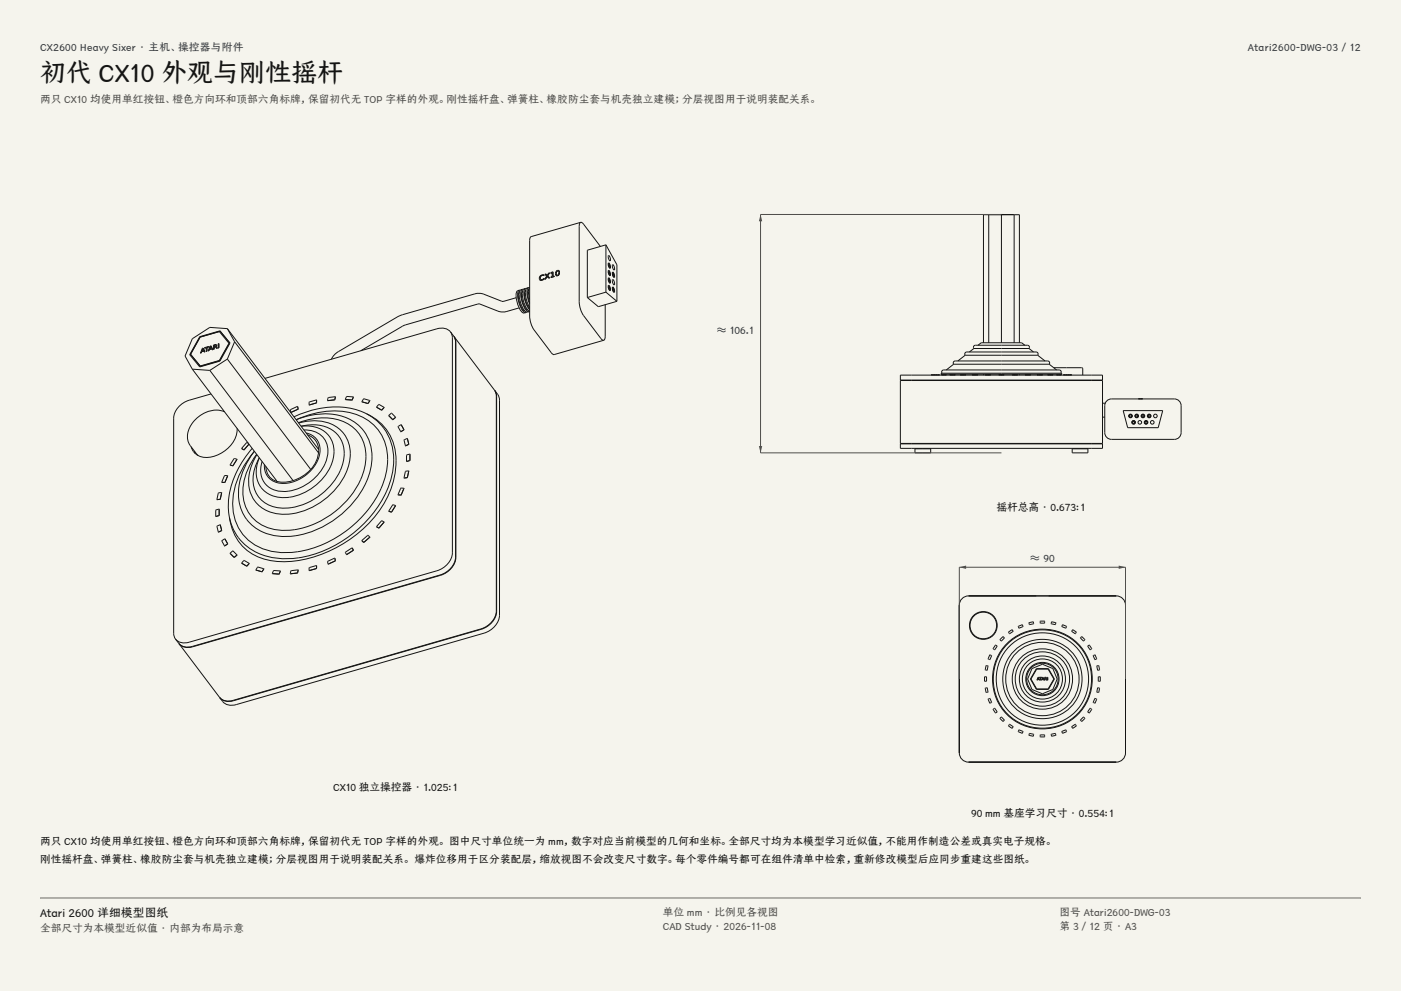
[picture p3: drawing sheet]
<svg xmlns="http://www.w3.org/2000/svg" width="420mm" height="297mm" viewBox="0 0 420 297" stroke-linecap="round" stroke-linejoin="round" font-family="sans-serif">
<g fill="#f5f4ed">
<path d="M0 0h420v297h-420z"/>
<path d="M12 12h396v275h-396z"/>
</g>
<g fill="none" stroke="#141413" stroke-width=".3">
<path d="M174.1 66.6l-.3 .4-.2 .9 .2 23.8 .6 1.9 .5 1 5.2 6.8 .9 .6M174.1 66.6l.8 .6 5.1 6.7M174.1 66.6l-14.9 4.3-.3 .4v24.6l.6 1.9 .6 1 5.2 6.9 .6 .6 15.1-4.3M181.6 73.4l3.3 5.9v11M181.6 73.4l-5.5 1.6v14.2M181.6 73.4v14.2M182.4 78.9l.5 .9-.1 .5M182.4 78.9l-.1 .1M182.4 78.9v.1M182.4 78.8l.6 1-.1 .6-.5-.8zM182.4 76.6l.6 .9-.1 .7-.5-.9zM182.5 79.2l.2 .4v.5l-.3-.4z"/>
<path d="M183.7 79.3l.5 1-.1 .6-.5-.8zM296.4 64.3v38.4M296.6 64.3h7.2M299.8 64.3h.1M300.2 64.3v38.4M300.9 64.3h.1M304 64.3v38.4M65.9 99.2l-6 1.7M65.9 99.2l3 3.6-3 5.4-6 1.8-3-3.7 3-5.4M65.9 99.2l-5.9 1.8M68.2 98.5l27.3 36.2M68.2 98.5l2.1 3.9"/>
<path d="M68.2 98.5l-5.3-.4-5.2 3.4-2.2 5.2 2.2 3.9M135.1 99.5l1.1 1.5 .4 1.5v64.5a6.2 6.2 0 0 1-4.7 5.3l-74.2 21.4a3.9 3.9 0 0 1-5.1-2.2M135.1 99.5l.5 1.7v64.5a6.2 6.2 0 0 1-4.6 5.4l-74.3 21.4-2.1 .1a3 3 0 0 1-2-1.1M135.1 99.5a3.6 3.6 0 0 0-4.1-1l-51.6 14.9M154.8 89.2l-4.2 1.1-6-2.3h-1.8l-22.4 6.4-19 11-1.2 1-.8 1.3M155.6 92.3l-4.1 1.1-1.4 .1-6.2-2.4h-.7l-22.1 6.4-13 7.6M155.7 87a1.11 1.11 0 0 0-1 1.5l.5 2.8a3.5 3.5 0 0 0 1.9 2.5l.5-.1M155.7 87l-.2 .1a6.9 6.9 0 0 0 1.7 6.5l.4 .1M155.7 87h.2M155.7 87.5a5.5 5.5 0 0 0 1.6 5.7M156.6 86.7a1.11 1.11 0 0 0-1 1.5l.6 2.8a3.5 3.5 0 0 0 1.9 2.5l.4-.1M156.6 86.7l-.2 .2a6.9 6.9 0 0 0 1.8 6.5h.3"/>
<path d="M156.6 86.7h.3M156.6 87.3a5.5 5.5 0 0 0 1.7 5.6M157.5 86.4a1.11 1.11 0 0 0-.9 1.6 6.9 6.9 0 0 0 2.2 5.3M157.5 86.4a4.1 4.1 0 0 0 .1 4.3l1.2 2.2M157.5 86.4l.3 .1M157.6 87a5.5 5.5 0 0 0 1.2 5.4M157.8 93.5l-.2 .2M158.5 86.2a3.8 3.8 0 0 0-.2 3.7l.5 1.2M158.5 86.2h.2M158.5 86.2a1.48 1.48 0 0 0-1 2.1l.5 2 .8 1.8M158.5 86.7a4.7 4.7 0 0 0 .3 4M158.7 93.3l-.2 .1"/>
<path d="M158.8 86.1a4.4 4.4 0 0 0 0 3.6M161.8 83.8h.1M161.8 83.8l.1 .1M161.9 83.9h.6M161.9 83.9l.6 .1M162.1 82.8l-.1 .9M163.1 83.4l-.6 .4-.5-.1M163.1 83.6l-.6 .3M163.1 82.4a1.09 1.09 0 0 0-1.1 .3 1.09 1.09 0 0 0-.2 1.1M163.1 82.4h.1M163.1 82.6h.1M163.1 82.4v.2"/>
<path d="M163.1 83.4v.2M163.1 83.4h.1M163.1 83.6h.1M163.1 82.6l-.6-.1-.4 .3M163.1 83.6l-.6 .4M163.3 83.7h.1M163.4 82.2h.1M163.4 82.2l.5 .5-.6 1M163.5 83.6h.1M163.5 83.6l-.2 .1M164 82.8l-.5 .8M164 82.8h.1"/>
<path d="M164 82.8l.5 .5M164.5 83.3h.1M164.7 81.8l-.7 .7-.4-.4-.2 .1M164.7 81.8h.1M164.7 81.8l-.5 .9 .6 .6M164.8 83.3h.1M164.8 83.3h-.3M165.1 81.9l.4-.2v1.2l-.4 .3M165.1 81.9h.1M165.1 83.2h.1M165.5 81.7l-.4 .2M165.8 81.5l-.7 .2v.2"/>
<path d="M165.8 81.5v1.3l.3-.1M165.8 81.5h.1M166.1 82.7h.1M166.1 82.9h.1M166.1 82.7l.1 .2M166.2 82.9l-1.1 .3M166.6 82.5h.1M166.7 82.5l.4 .1M166.9 82.4h.1M167.1 81.2l.3 .1M167.1 81.2l-.3 .4 .1 .8M167.4 81.3h.1"/>
<path d="M167.4 81.3l.1 .1a.65 .65 0 0 1 0 .7 .65 .65 0 0 1-.6 .3M167.6 81.2a.85 .85 0 0 0-1 .2 .85 .85 0 0 0 0 1.1M167.6 81.2h.1M167.6 81.2a1.05 1.05 0 0 1-.5 1.4M176.1 89.2l3.3 2.7 5.5-1.6M181.4 91.3v9.4l-.1 .9-.3 .4M181.6 87.6l-5.5 1.6M181.6 87.6l3.3 2.7M182.4 85.6h.1M182.4 83.4h.1M182.4 81.2h.1M182.4 85.6l.3 .5 .1 .9"/>
<path d="M182.4 83.4l.3 .4 .1 1M182.4 81.2l.5 .8-.1 .6M182.4 85.5l.6 1-.1 .6-.5-.8zM182.4 83.3l.6 .9-.1 .7-.5-.9zM182.4 81l.6 1-.1 .6-.5-.8zM182.5 85.9l.2 .4v.5l-.3-.4zM182.5 83.6l.2 .5v.4l-.3-.3zM182.5 81.4l.2 .4v.5l-.3-.4zM182.8 87h.1M182.8 84.8h.1M182.8 80.3h.1M182.8 82.6h-.1"/>
<path d="M183.6 86.1h.1M183.6 81.7h.1M183.6 86.1l.5 .9-.1 .5M183.6 81.7l.4 .4v1M183.7 86l.5 1-.1 .6-.5-.8zM183.7 83.8l.5 .9-.1 .7-.5-.8zM183.7 81.6l.5 .9-.1 .6-.5-.8zM183.7 86.4l.3 .4-.1 .5-.2-.4zM183.7 81.9l.3 .4-.1 .5-.2-.4zM184 87.5h.1M184 83.1h.1M57.2 106.3l2.9 3.5"/>
<path d="M57.7 110.6l5.2 .4M57.7 110.6l25.3 33.6M59.9 100.9l.1 .1M60 101l-3 5.4M60 101l5.8-1.6 2.8 3.5M60.1 105.8h.1M60.3 105.8h.1M60.3 105.8h-.2M60.4 105.4l.7-.2 .1 .3M60.4 105.4h.1M60.4 105.4l-.1 .4M60.8 104.5l.2 .6-.5 .1z"/>
<path d="M60.9 104.3h.1M60.9 104.3l-.2 .1-.6 1.4M60.9 104.3l.6 1.1M61.2 105.5h.1M61.3 104.3l.5-.1v1.1M61.3 104.3v.1M61.5 105.4h.1M61.5 105.4l-.3 .1M61.8 105.3h.1M62 104.1h.1M62 105.3h.1M62 104.1v1.2"/>
<path d="M62 105.3h-.2M62.4 105.2h.1M62.6 103.8l-1.3 .5M62.6 103.8h.1M62.6 104h.1M62.6 103.8v.2M62.6 104l-.6 .1M62.6 105.1h.1M62.6 105.1l-.2 .1M62.8 104.7l.6-.2 .2 .3M62.8 104.7h.1M62.8 104.7l-.2 .4"/>
<path d="M62.9 111l25 33M63.1 103.9l.3 .5-.6 .2zM63.2 103.6l-.2 .1-.6 1.5M63.2 103.6v.1M63.2 103.6l.6 1.2M63.3 118.1l-6.6 1.9a6.4 6.4 0 0 0-4.6 5.3v64.5l.5 1.7M63.6 104.8h.1M63.8 104.8h.1M63.8 104.8h-.2M64 104.7h.1M64.2 104.1h.1M64.2 104.1v.6"/>
<path d="M64.2 103.5v.5M64.2 104.7h-.2M64.4 104l-.2 .1M64.4 104.1h-.2M64.4 103.4l-.2 .1M64.6 104l.1 .2M64.6 104l.1 .1M64.6 104l-.2 .1M64.7 103.4v.1M64.7 103.4h-.3M64.7 103.5v.3l-.5 .2v-.5M64.7 104.2l.2 .2"/>
<path d="M64.9 103.3l-.9 .1v1.3M64.9 103.3h.1M64.9 103.3l-.2 .6 .2 .1M64.9 104v.1M64.9 104.1h.1M64.9 104.4h.1M64.9 104.1l.2 .3M65.1 104.4h.1M65.1 104.4h-.2M65.4 104.3h.1M65.6 104.2v.1M65.6 103h-.2v1.3"/>
<path d="M65.6 104.2l-.2 .1M65.6 103h.1M65.6 103v1.3M65.8 108l-5.7 1.8M65.8 108v.1M65.8 108.1l-5.7 1.7M68.2 107.6l-5.3 3.4M68.2 107.6l24.9 33M68.6 102.9l-2.8 5.2M68.6 102.9l-2.8 5.1M70.3 102.4l25.2 33.3M70.3 102.4l-2.1 5.2"/>
<path d="M94.9 119.9l-2.2 .6v.8M94.9 119.9h.1M94.9 119.9v.8M100.3 119.8l-2.1 .2M100.4 119.7l-.1 .1M100.4 119.8h-.1M100.5 118.9l-2.1 .3-.2 .8M100.5 118.9v.1M100.5 118.9h.1M100.5 119l-.1 .8M100.5 118.9l.1 .1M103.5 119.7h.1"/>
<path d="M103.6 119.7v.1M105.6 119.8l-.1 .1M105.9 118.9v.1M105.9 118.9l-2-.1-.4 .9M105.9 119h.1M105.9 119l-.3 .9-2-.2M105.9 119v.1M136.1 100.8v.1M136.1 100.9l12.1 16 .6 1.4v64.8a6.2 6.2 0 0 1-4.7 5.4l-74.2 21.4-2.1 .2a3 3 0 0 1-2-1.1l-12.1-16.1M136.1 100.9l.6 1.7v64.5a6.2 6.2 0 0 1-4.7 5.3l-74.3 21.4-2 .2a3 3 0 0 1-2-1.1M148.3 117h.1M148.3 117l1.1 1.5 .3 1.4v64.5a6.2 6.2 0 0 1-4.6 5.4l-74.3 21.4a3.9 3.9 0 0 1-4.9-2.1"/>
<path d="M148.3 117l.6 1.8v64.4a6.2 6.2 0 0 1-4.7 5.4l-74.2 21.4-2.1 .2a3 3 0 0 1-2-1.1M269.9 114h60.6v18.9h-60.6zM269.9 112.4h60.6v1.5h-60.6zM279.1 112.3h2.6M279.1 112.3v.1M279.4 112.3v.1M280.3 112.3h.1M280.4 112.3v.1M280.4 112.3h.1M281.7 112.3v.1M282.2 112.3h.1M282.2 112.3v.1"/>
<path d="M282.3 112.3h1.4M282.4 111.9h35.6M282.4 111.9l-.4 .3h18.2M283.7 112.3h.1M283.7 112.3v.1M284.7 112.3h1.6M284.7 112.3v.1M285.9 109.2h28.6M285.9 109.2l-2.2 1.7M286.3 112.3h.1M286.4 112.3v.1M287.8 112.3h.1"/>
<path d="M287.8 112.3v.1M287.9 112.3h1.6M289.3 106.5a.66 .66 0 0 1 .1-.8 .66 .66 0 0 1 .7-.2h20.5a.61 .61 0 0 1 .5 .3 .61 .61 0 0 1 0 .7M289.3 106.5h21.8M289.3 106.5l-2.2 1.7M289.5 112.3h.1M289.5 112.3v.1M291.4 112.3h1.7M291.4 112.3h.1M291.4 112.3v.1M291.9 104.4h16.6M291.9 104.4l-1.3 1.1"/>
<path d="M293.1 112.3h.1M293.1 112.3v.1M294.8 102.7v-38.4h10.8v38.4M294.8 112.2v.2M294.8 113.9v.1M295.3 112.3h.1M295.3 112.3h1.7M295.3 112.3v.1M296.4 112.2v.2M296.4 113.9v.1M297 112.3v.1M299.4 112.3h1.6"/>
<path d="M299.4 112.3v.1M300.2 102.7h6.1l.9 .8M300.2 102.7h-6l-1 .8M300.2 112.2v.2M300.2 113.9v.1M301 112.3v.1M303.4 112.3h1.7M303.4 112.3v.1M304 112.2v.2M304 113.9v.1M305.1 112.3h.1M305.1 112.3v.1"/>
<path d="M305.6 112.2v.2M305.6 113.9v.1M307.3 112.3h.1M307.3 112.3v.1M307.3 112.3h1.7M308 103.5h.1M308 103.5l.6 .4-.1 .5M308 103.5h-15.1a.7 .7 0 0 0-.9 .1 .7 .7 0 0 0-.1 .8M308.5 104.4l1.3 1.1M309 112.3h.1M309 112.3v.1M310.9 112.3h.1"/>
<path d="M310.9 112.3v.1M310.9 112.3h1.7M311.1 106.5l2.2 1.7M312.6 112.3h.1M312.6 112.3v.1M314.1 108.2h.1M314.1 108.2a.61 .61 0 0 1 .5 .3 .61 .61 0 0 1-.1 .7M314.1 108.2h-26.8a1.16 1.16 0 0 0-1.5 .6l.1 .4M314.1 112.3h.1M314.1 112.3v.1M314.1 112.3h1.6M314.5 109.2l2.3 1.7"/>
<path d="M314.9 112.2v.2M315.7 112.3h.1M315.7 112.3v.1M315.9 110.2h8.5l.2 .3v1.9M316.7 112.3h.1M316.7 112.3v.1M316.8 112.3h1.4M317.5 110.9h.1M317.5 110.9h-34.2a.7 .7 0 0 0-.8 .1 .7 .7 0 0 0-.1 .9M317.5 110.9l.6 .4-.1 .6M318 113.9v.1M318 111.9l.4 .3h-18.2"/>
<path d="M318.2 112.3v.1M318.7 112.3h.1M318.7 112.3h2.6M318.7 112.3v.1M320 112.3h.1M320 112.3v.1M321.1 112.3v.1M321.3 112.3h.1M321.3 112.3v.1M321.5 113.9v.1M341.3 119.5h1.3M341.3 119.5h.1"/>
<path d="M342.6 119.5h.1M58.3 135.2l.2 .7M67.3 123.4a8.7 8.7 0 0 0-10.9 6l-.2 1.2 .1 1.3a8.3 8.3 0 0 0 2.5 3.9l.6 .7M69 139.4h.1M69 139.4l.9 .1M69.9 139.5l-.2 .1M71 137.6h.1M71 137.6l-.9-.1-1.1 1.9M71 137.6l-1.1 1.9M71 137.6v.1M71 137.7h.1M71.1 128.4a9.4 9.4 0 0 1-10.4 8.6 4.2 4.2 0 0 1-3.4-3.1"/>
<path d="M72.5 134.4h.1M72.5 134.4v.1M72.5 134.4l.7 .4M73.2 134.8h-.1M74.4 132.8l-.5-.1-1.4 1.7M74.6 133.1l-1.4 1.7M76.3 135.3a18.7 18.7 0 0 0-4.1 17 13.1 13.1 0 0 0 13.2 8.5 28.1 28.1 0 0 0 25.6-19.7 12.8 12.8 0 0 0-7.4-16 20.7 20.7 0 0 0-14.8 .7 23.9 23.9 0 0 1 19-1.2 14.4 14.4 0 0 1 7.9 17.4 33 33 0 0 1-21.2 22.1 24.8 24.8 0 0 1-15.7 .4 14.4 14.4 0 0 1-8.7-17.2 27.2 27.2 0 0 1 6.2-12zM77.7 137.2a8 8 0 0 0 3.5 11.2 12.9 12.9 0 0 0 12.4-2.2 13.5 13.5 0 0 0 6.5-11.6 7.8 7.8 0 0 0-9.1-6.9h-.7a10.4 10.4 0 0 1 11.6 3.5 11.6 11.6 0 0 1-1.1 12.1 19.5 19.5 0 0 1-16.7 9 8.6 8.6 0 0 1-7.7-12.1zM87.2 123.5l.1 .1M87.2 123.5v.1M87.2 123.6h.1M88.1 124.9a25.9 25.9 0 0 1 20.9-1.3 15.4 15.4 0 0 1 8.7 17.9 34.1 34.1 0 0 1-22.8 24.4 22.7 22.7 0 0 1-19.7-1.3 16.2 16.2 0 0 1-6-18.6l.8-2.4 1.4-3.2 1.9-3.1 2.3-2.9"/>
<path d="M89.2 121.8l-2.1 .9 .1 .8M89.2 121.8v.1M89.2 121.9l.2 .6M89.2 121.9h.1M89.4 122.5l-.1 .1M89.4 122.5l-2.1 1.1M89.5 126.7a16.7 16.7 0 0 1 16 1.1 12.2 12.2 0 0 1 3.5 13.6 26.3 26.3 0 0 1-24.7 17.5 11.5 11.5 0 0 1-11.3-13.8 20.3 20.3 0 0 1 3.9-8.9M89.5 126.8a12.4 12.4 0 0 1 13.6 3.2 11.9 11.9 0 0 1 0 13 21 21 0 0 1-19.8 11 9.9 9.9 0 0 1-8.3-13.2l.8-2.3 1.2-2.2M91.1 128.9a6.5 6.5 0 0 1 6.6 9.4 14.3 14.3 0 0 1-13.7 8.9 6.3 6.3 0 0 1-5.4-8.9M91.8 129.8a5.3 5.3 0 0 1 3.7 7.5 11.6 11.6 0 0 1-12.4 7.4 5 5 0 0 1-3.8-5.5M92.2 130.3a5.2 5.2 0 0 1 2.8 7.5 11.1 11.1 0 0 1-12.1 6.4 4.4 4.4 0 0 1-3.2-4.4M92.7 121.3h.1"/>
<path d="M92.7 121.3v.1M94.9 120.7l-2.1 .6M94.9 120.7l-2.1 .7M98.2 120v.1M108.5 120.4h.1M108.5 120.4l1.9 .5M109.9 124a14.7 14.7 0 0 1 8.8 14.1 28.7 28.7 0 0 1-12.1 22.3 35.9 35.9 0 0 1-23.1 7.9 14.7 14.7 0 0 1-14.7-13.2M110.4 120.9h-.2M110.8 120l-1.8-.5-.5 .9M110.8 120l-.4 .9M110.8 120v.1M112.9 122h.1"/>
<path d="M112.9 122l.7-.8 1.5 .9M112.9 122v.1M112.9 122l1.5 .9 .7-.7M112.9 122.1h.1M115.1 122.1h.1M115.1 122.1v.1M116.6 124.6h.1M116.6 124.6l.8-.8 1.1 1.2M116.6 124.6l1.2 1.2 .8-.8M118.5 125h.1M118.6 125l-.9 .7M118.6 125h.1"/>
<path d="M120.1 129.3h.1M120.1 129.3v.1M120.1 129.4h.2M120.3 127.3l-1 .6 .8 1.4M120.3 127.3h.1M120.3 127.3l.7 1.6M121 128.9l-.9 .4M121.1 128.7l-.1 .1M121.5 133.6h.1M121.9 138.3h.1M122.1 131.4l-1 .5 .4 1.7M122.1 131.4v.1"/>
<path d="M122.1 131.5l.4 1.6M122.1 131.5h.1M122.5 133.1l-1 .5M122.5 133.1l-.9 .5M122.9 136.1l-1 .3v1.9M122.9 136.1v.1M122.9 136.1h.1M122.9 137.9l-1 .4M122.9 136.2v1.8l-1 .3M269.9 133h60.6v1.4h-60.6zM274.3 134.5h4.7v1.2h-4.7zM321.4 134.5h4.7v1.2h-4.7z"/>
<path d="M330.5 125h.7M330.5 120.8h.8M331.8 120.2l1.4-.6h18.9a2.02 2.02 0 0 1 2 2v8.1a2.02 2.02 0 0 1-2 2h-18.9a2.02 2.02 0 0 1-2-2v-8.1zM336.7 123.1h11.9l-1.4 5.1h-9.1zM64.7 154.7v.1M65 149.7h.1M65.1 149.7h.1M65.1 149.7v.1M65.4 159.4h.1M65.5 159.4h.1M65.7 152.6h.1M65.7 152.6l-1 .3v1.8"/>
<path d="M65.7 154.4l-.1 .1M65.7 152.6v1.9l-1 .2M65.7 152.6v.1M65.9 149.6l-.8 .1M66 157.3h.1M66 157.3l-1 .4 .4 1.7M66 157.3l.4 1.7-1 .4M66.4 147.6l-.5 2M66.4 147.6l-.9 .1-.5 2M66.4 147.6v.1M66.4 158.9v.1M66.4 147.7l-.5 2"/>
<path d="M66.5 144.5h.1M66.5 144.5l.1 .1M67.4 144.5l-.1 .1M67.5 144.5h-1M68.2 142.6h.1M68.2 142.6h-.9l-.8 1.9M68.2 142.6l-.7 1.9M68.2 142.6v.1M112.9 157.9h.1M113.6 158.2h-.1M115.1 156.4l-.7-.3-1.5 1.8M115.1 156.4h.1"/>
<path d="M115.1 156.4l-1.4 1.8-.8-.3M115.1 156.4v.1M116.6 153.2h.1M116.6 153.2v.1M116.6 153.2l.8 .2M117.4 153.4h-.1M118.5 151.6l-1.1 1.8M118.6 151.5l-.8-.2-1.2 1.9M118.6 151.5l-.1 .1M118.6 151.5h.1M118.6 151.5v.1M119.3 148.2v.1"/>
<path d="M119.3 148.3h.1M119.4 148.3h.1M121.1 146.3h-.9l-.9 1.9M121.1 146.3l-.9 2.1M121.1 146.3v.1M121.1 146.4h.1M121.1 146.4l-.9 2-.8-.1M121.1 143.2h.1M122 143.1l-.8 .1M122 143.2h-.8M122.5 141.1l-.9 .2-.5 1.9M122.5 141.1v.1"/>
<path d="M122.5 141.2l-.5 1.9M122.5 141.2h.1M67.3 163.6h.1M67.4 161.5h.1M67.4 161.5l-.9 .6 .8 1.5M67.4 161.5l.8 1.6M67.5 161.5h.1M68.2 163.1l-.9 .5M68.2 162.9v.2M69 165.9l.8-.8 1.2 1.2M69 165.9h.1M69 165.9l1.3 1.1"/>
<path d="M70.3 167h-.2M71 166.4l-.7 .6M71 166.3h.1M71 166.3v.1M72.5 168.8l.6-.8 1.6 .8M72.5 168.8h.1M72.5 168.8l1.6 .8M74.1 169.6h-.2M74.6 168.9l-.5 .7M74.7 168.8l-.1 .1M74.7 168.8h.1M74.7 168.8v.1"/>
<path d="M76.7 170.8h.1M76.7 170.8l.1 .1M76.8 170.8l1.7 .6M78.6 171.3h-.1M79.1 170.5l-.6 .9M79.1 170.5l-1.8-.5-.6 .8M79.1 170.5h.1M79.1 170.5v.1M81.6 171.8l.1 .1M81.7 171.9h.1M81.7 171.9l2 .1M84 171.1l-1.9-.1-.5 .8"/>
<path d="M84 171.1v.1M84 171.2l-.3 .8-2-.1M84 171.2h.1M87 171.9l.1 .1M89.2 171.6l-2.1 .4M89.3 170.8l-2.1 .3-.2 .8M89.3 170.8h.1M89.4 170.8v.1M89.4 170.8h.1M89.4 170.9l-.2 .8-2.1 .3M92.7 171h.1M94.8 170.4l-2.1 .6"/>
<path d="M94.9 169.5l-2.2 .6v.9M94.9 169.5v.1M94.9 169.5h.1M94.9 169.6l-.1 .8M98.3 169h.1M98.4 169h.1M100.4 167.3l-2.1 .9v.8M100.4 167.3h.1M100.4 167.3l.1 .8-2.1 .9M100.5 168v.1M103.9 166.2h.1M105.6 164.2l-2 1.3 .3 .7"/>
<path d="M105.6 164.2h.1M105.6 164.2v.1M105.6 164.2l.3 .8M105.6 164.3h.1M105.9 165l-2 1.2M105.9 164.8v.1M108.5 162v.1M108.5 162.1h.1M109.1 162.5h-.1M110.8 160.9l-.6-.4-1.7 1.5M110.8 160.9h.1M110.8 160.9l-1.7 1.6-.6-.4"/>
<path d="M110.8 160.9v.2M53.6 192.8l.1 .1M65.8 209l.1 .1"/>
<circle cx="338.9" cy="124.7" r=".54"/>
<circle cx="338.9" cy="124.7" r=".47"/>
<circle cx="338.9" cy="124.7" r=".31"/>
<circle cx="339.8" cy="126.6" r=".54"/>
<circle cx="339.8" cy="126.6" r=".47"/>
<circle cx="339.8" cy="126.6" r=".31"/>
<circle cx="340.8" cy="124.7" r=".54"/>
<circle cx="340.8" cy="124.7" r=".47"/>
<circle cx="340.8" cy="124.7" r=".31"/>
<circle cx="341.7" cy="126.6" r=".54"/>
<circle cx="342.6" cy="124.7" r=".54"/>
<circle cx="342.6" cy="124.7" r=".47"/>
<circle cx="342.6" cy="124.7" r=".31"/>
<circle cx="343.6" cy="126.6" r=".54"/>
<circle cx="343.6" cy="126.6" r=".47"/>
<circle cx="343.6" cy="126.6" r=".31"/>
<circle cx="344.5" cy="124.7" r=".54"/>
<circle cx="344.5" cy="124.7" r=".47"/>
<circle cx="344.5" cy="124.7" r=".31"/>
<circle cx="345.4" cy="126.6" r=".54"/>
<circle cx="346.4" cy="124.7" r=".54"/>
</g>
<path d="M300.2 64.3h-72.2v71.4h72.2" fill="none" stroke="#504e49" stroke-width=".3"/>
<g fill="#504e49">
<path d="M228 64.3l.5 2h-1z"/>
<path d="M227.5 133.7h1l-.5 2z"/>
</g>
<g fill="none" stroke="#141413" stroke-width=".3">
<path d="M288.6 179.2l1.8-.6h44.2a2.77 2.77 0 0 1 2.8 2.8v44.2a2.77 2.77 0 0 1-2.8 2.8h-44.2a2.77 2.77 0 0 1-2.8-2.8v-44.2a2.76 2.76 0 0 1 1-2.2zM295.6 199.5l.6 .1-.3 1.3-.5-.1zM296.7 196.3l.6 .2-.5 1.2-.6-.2zM298.4 193.4l.5 .2-.7 1.1-.5-.3zM299.8 191.7l.9-.9 .4 .4-.9 .9zM302.4 189.4l1-.7 .3 .5-1.1 .7zM305.3 187.7l1.2-.5 .2 .6-1.2 .5zM308.5 186.6l1.3-.2 .1 .5-1.3 .3zM311.9 186.2h1.2v.5h-1.2zM315.2 186.4l1.3 .2-.1 .6-1.3-.3zM318.5 187.3l1.2 .4-.2 .5-1.2-.4zM321.6 188.7l1 .7-.2 .5-1.1-.7z"/>
<path d="M323.9 191.2l.4-.4 .9 .9-.4 .4zM326.1 193.6l.5-.2 .7 1-.5 .3zM327.8 196.5l.5-.2 .4 1.2-.5 .2zM328.8 199.6l.6-.1 .2 1.3-.5 .1zM295.2 202.9h.5v1.2h-.5zM295.4 206.2l.5-.1 .3 1.3-.6 .1zM296.3 209.5l.5-.2 .4 1.2-.5 .2zM297.7 212.6l.5-.3 .7 1.1-.5 .2zM299.8 215.3l.4-.4 .9 .9-.4 .4zM302.6 217.1l1.1 .7-.3 .5-1-.7zM305.5 218.8l1.2 .4-.2 .5-1.2-.4zM308.6 219.8l1.3 .3-.1 .5-1.3-.2z"/>
<path d="M310.7 200.4h3.6l1.8 3.1-1.8 3.1h-3.6l-1.8-3.1zM310.8 200.5h3.4l1.7 3-1.7 3h-3.4l-1.7-3zM311.2 203l.5 .9-.2-.3-.7 .3zM311.3 203.1l.1 .4h-.3zM311.6 203h.7l-.3 .1v.8l-.1-.8zM312.6 203l.4 .9-.2-.3-.6 .3zM312.6 203.1l.2 .4h-.3zM313.2 203h.2a.25 .25 0 0 1 .3 .1 .25 .25 0 0 1-.1 .3l.3 .5-.5-.4-.2 .4zM313.3 203.1h.3v.2l-.3 .1zM314 203l.1 .9zM318.3 219.2l1.2-.5 .2 .6-1.2 .5zM321.3 217.8l1.1-.7 .3 .5-1.1 .7z"/>
<path d="M323.9 215.8l.9-.9 .4 .4-.9 .9zM326.8 212.3l.5 .3-.7 1.1-.5-.3zM328.2 209.3l.6 .2-.5 1.2-.6-.2zM329.1 206.1l.5 .1-.2 1.3-.6-.1zM329.3 202.9h.5v1.2h-.5zM329.6 206.2v.1M311.9 220.3h1.2v.5h-1.2zM315.1 220.1l1.3-.3 .1 .6-1.3 .2z"/>
<circle cx="294.8" cy="187.4" r="4.2"/>
<circle cx="294.8" cy="187.4" r="4"/>
<circle cx="312.4" cy="203.5" r="15"/>
<circle cx="312.4" cy="203.5" r="14.8"/>
<circle cx="312.5" cy="203.5" r="13.9"/>
<circle cx="312.5" cy="203.5" r="11.9"/>
<circle cx="312.5" cy="203.5" r="11"/>
<circle cx="312.5" cy="203.5" r="9.1"/>
<circle cx="312.5" cy="203.5" r="8.2"/>
<circle cx="312.5" cy="203.5" r="6.9"/>
<circle cx="312.5" cy="203.5" r="6"/>
<circle cx="312.5" cy="203.5" r="5"/>
<circle cx="312.5" cy="203.5" r="4.7"/>
<circle cx="312.5" cy="203.5" r="4.4"/>
</g>
<path d="M287.6 203.5v-33.5h49.8v33.5" fill="none" stroke="#504e49" stroke-width=".3"/>
<g fill="#504e49">
<path d="M287.6 170l2-.5v1z"/>
<path d="M335.4 169.5l2 .5-2 .5z"/>
</g>
<path d="M12 269.3h396zM12 269h396v.3h-396z" fill-rule="evenodd" fill="#504e49"/>
<text font-size="7.8" fill="#141413" x="12" y="24.7">初代 CX10 外观与刚性摇杆</text>
<text font-size="3.5" fill="#141413" x="12" y="274.9">Atari 2600 详细模型图纸</text>
<g font-size="3.2" fill="#1b365d">
<text x="12" y="15.3">CX2600 Heavy Sixer · 主机、操控器与附件</text>
<text x="374.1" y="15.3">Atari2600-DWG-03 / 12</text>
<text x="214.8" y="100">≈ 106.1</text>
<text x="308.8" y="168.4">≈ 90</text>
</g>
<g font-size="3.2" fill="#504e49">
<text x="12" y="30.9">两只 CX10 均使用单红按钮、橙色方向环和顶部六角标牌，保留初代无 TOP 字样的外观。刚性摇杆盘、弹簧柱、橡胶防尘套与机壳独立建模；分层视图用于说明装配关系。</text>
<text x="198.7" y="274.5">单位 mm · 比例见各视图</text>
<text x="317.6" y="274.5">图号 Atari2600-DWG-03</text>
<text x="12" y="279.3">全部尺寸为本模型近似值 · 内部为布局示意</text>
<text x="198.7" y="278.8">CAD Study · 2026-11-08</text>
<text x="317.6" y="278.8">第 3 / 12 页 · A3</text>
</g>
<g font-size="3.2" fill="#141413">
<text x="298.7" y="153">摇杆总高 · 0.673:1</text>
<text x="99.9" y="237">CX10 独立操控器 · 1.025:1</text>
<text x="291.1" y="245">90 mm 基座学习尺寸 · 0.554:1</text>
<text x="12" y="253.3">两只 CX10 均使用单红按钮、橙色方向环和顶部六角标牌，保留初代无 TOP 字样的外观。 图中尺寸单位统一为 mm，数字对应当前模型的几何和坐标。全部尺寸均为本模型学习近似值，不能用作制造公差或真实电子规格。</text>
<text x="12" y="258.6">刚性摇杆盘、弹簧柱、橡胶防尘套与机壳独立建模；分层视图用于说明装配关系。 爆炸位移用于区分装配层，缩放视图不会改变尺寸数字。每个零件编号都可在组件清单中检索，重新修改模型后应同步重建这些图纸。</text>
</g>
</svg>
